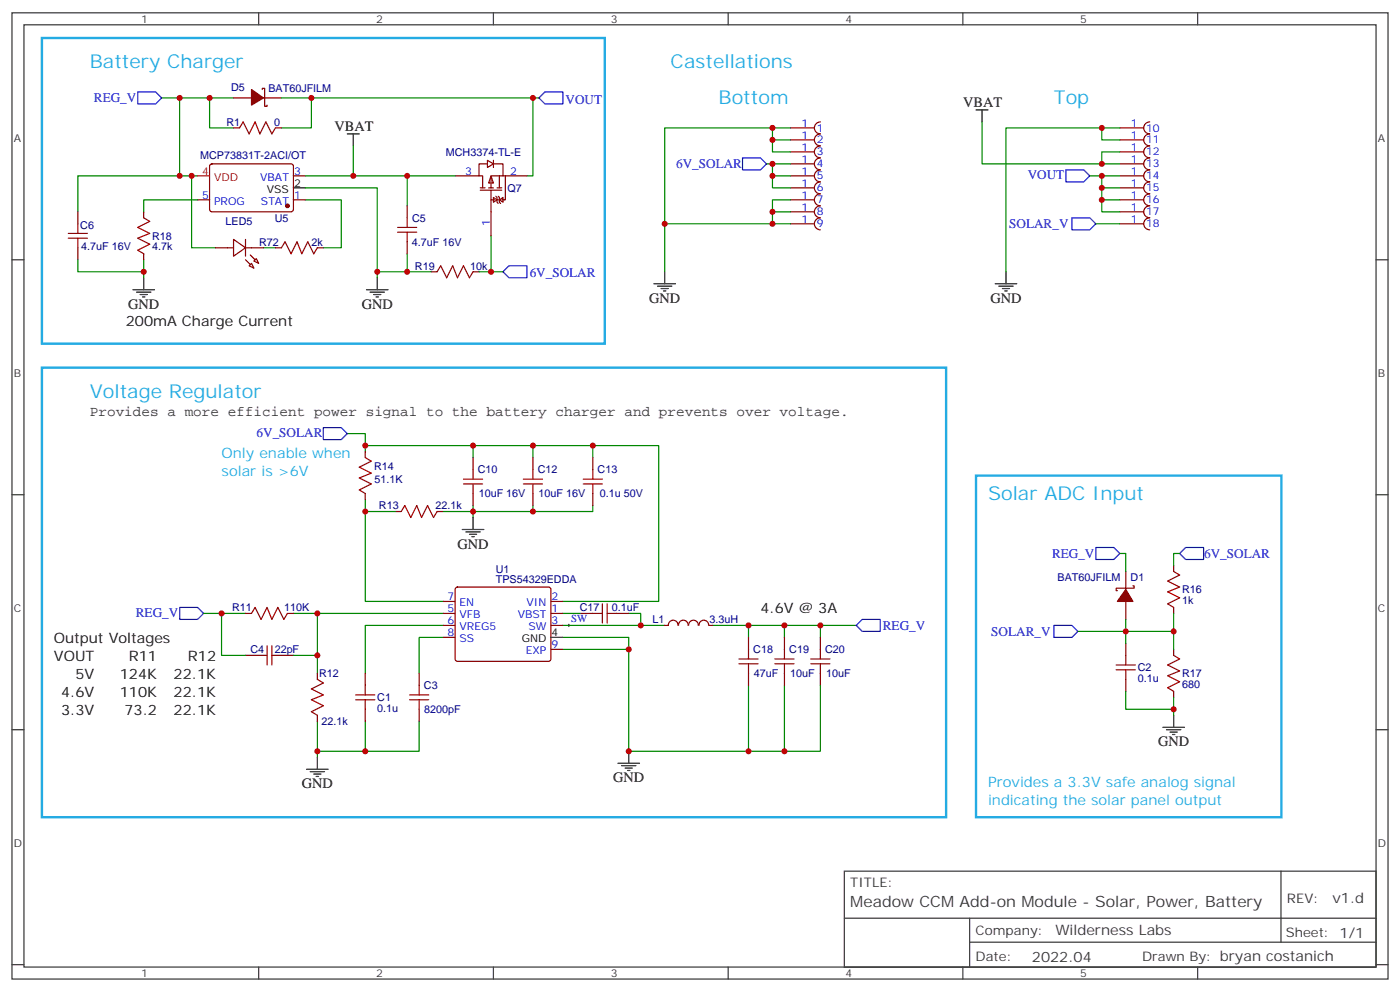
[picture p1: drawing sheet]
<svg xmlns="http://www.w3.org/2000/svg" width="412mm" height="292mm" viewBox="0 0 412 292" stroke-linecap="round" stroke-linejoin="round" font-family="sans-serif">
<g fill="none" stroke="#333" stroke-width=".35">
<path d="M3.5 3.8h405.4v284.3h-405.4zM7.1 7.3h398.2v277.3h-398.2zM76.2 3.8v3.5M145.3 3.8v3.5M214.5 3.8v3.5M283.6 3.8v3.5M352.8 3.8v3.5M3.5 76.4h3.6M405.3 76.4h3.6M3.5 145.6h3.6M405.3 145.6h3.6M3.5 214.7h3.6"/>
<path d="M405.3 214.7h3.6M248.7 256.4h156.6v28.2h-156.6zM377.3 256.4v20.9M248.7 270.2h156.5M285.6 277.3h119.6M285.6 270.2v14.1M3.5 283.9h3.6M76.2 284.6v3.5M145.3 284.6v3.5M214.5 284.6v3.5M283.6 284.6v3.5M352.8 284.6v3.5"/>
<path d="M405.3 283.9h3.6"/>
</g>
<path d="M40.6 27.1h5.3l1.7 1.7-1.7 1.8h-5.3zM158.7 28.8l1.8-1.7h5.3v3.5h-5.3zM314 50h5.3l1.7 1.8-1.7 1.7h-5.3zM148.2 80l1.7-1.8h5.3v3.5h-5.3zM315.7 64.1h5.3l1.8 1.8-1.8 1.7h-5.3zM95.2 125.8h5.3l1.8 1.8-1.8 1.8h-5.3zM52.9 178.8h5.3l1.8 1.7-1.8 1.8h-5.3zM322.8 161.1h5.3l1.7 1.8-1.7 1.7h-5.3zM349.2 161.1h5.3v3.5h-5.3l-1.7-1.7zM252.2 184l1.8-1.7h5.3v3.5h-5.3zM310.4 184h5.3l1.8 1.8-1.8 1.8h-5.3z" fill="none" stroke="#00f" stroke-width=".35"/>
<g fill="none" stroke="#008700" stroke-width=".35">
<path d="M47.6 28.8h21.2M52.9 28.8v23h5.3M61.7 28.8v8.8h7.1M82.9 28.8h75.8M91.7 28.8v8.8h-8.8M157 28.8v23h-1.8M52.9 51.8h-30v10.5M56.4 51.8v21.1h7.1M58.2 58.8h-15.9v3.5M90 58.8h10.5v14.1h-5.3M90 55.3h21.1v26.4M104.1 42.9v8.9h-14.1"/>
<path d="M119.9 51.8v8.8M22.9 76.4v3.6h19.4v1.7M42.3 76.4v3.6M77.6 72.9h3.5M119.9 74.7v5.3M144.6 69.4v10.6M102.3 127.6h5.3v5.3M107.6 131.1h31.7M139.3 131.1h54.7v45.9h-28.2M139.3 131.1v3.6M157 131.1v3.6M174.6 131.1v3.6"/>
<path d="M107.6 147v30h22.9M107.6 150.5h8.8M139.3 148.8v1.7h-8.8M157 148.8v1.7M174.6 148.8v1.7h-35.3v1.8M329.8 162.9h1.8v5.3M347.5 162.9h-1.8v3.5M60 180.5h12.3M65.3 180.5v12.4h7M86.4 192.9h7.1v5.3M86.4 180.5h44.1M93.5 180.5v12.4"/>
<path d="M130.5 187.6h-7v10.6M130.5 184h-22.9v14.2M165.8 187.6h19.4v33.5h56.5v-19.4M165.8 184h30M165.8 191.1h19.4M165.8 180.5h5.3M185.2 180.5h3.5v3.5M209.9 184h42.3M220.5 184v3.6M231.1 184v3.6M241.7 184v3.6M317.5 185.8h28.2"/>
<path d="M331.6 182.3v7M345.7 180.5v10.6M93.5 212.3v10.5M107.6 212.3v8.8M123.5 212.3v8.8h-30M220.5 201.7v19.4M231.1 201.7v19.4M331.6 203.4v5.3h14.1M345.7 205.2v5.3"/>
</g>
<g fill="none" stroke="#870000" stroke-width=".35">
<path d="M68.8 37.6h1.8M68.8 28.8h5.3M77.3 26.4v-.4h.7v5.3h.7v-.4M77.6 28.8h5.3M81.1 37.6h1.8M58.2 58.8h3.5M62 48.4l.4-.2 23.6 .1 .4 .6v13l-.7 .4h-23.5l-.5-.7v-12.7zM86.4 58.8h3.6M86.4 51.8h3.6M22.9 62.3v3.6M22.9 72.9v3.5M42.3 62.3v1.8"/>
<path d="M42.3 74.7v1.7M63.5 72.9h5.3M68.8 70.4l3.5 2.5-3.5 2.5zM72.3 72.9h5.3M72.3 70.4v5M73.4 78.2l.7-.7 .7 1.4zM74.8 76.8l.7-.7 .7 1.4zM81.1 72.9h1.8M93.5 72.9h1.7M119.9 60.6v3.5M119.9 71.2v3.5M107.6 132.9v1.8"/>
<path d="M139.3 134.7v3.5M157 134.7v3.5M107.6 145.2v1.8M116.4 150.5h1.8M128.8 150.5h1.7M139.3 145.2v3.6M157 145.2v3.6M130.5 177h3.6M134.3 173l.5-.2h26.8l.5 .2 .2 .5v20.4l-.3 .5-.4 .2h-26.8l-.5-.2-.2-.5v-20.4zM162.3 177h3.5M331.6 168.2v5.3M331.6 177v5.3"/>
<path d="M333.7 172.4h.4v.7h-5.3v.7h.3M345.7 166.4v1.8M345.7 178.8v1.7M72.3 192.9h3.5M72.3 180.5h1.8M82.9 192.9h3.5M84.7 180.5h1.7M93.5 198.2v1.7M123.5 198.2v3.5M130.5 184h3.6M130.5 180.5h3.6M130.5 187.6h3.6"/>
<path d="M162.3 184h3.5M162.3 180.5h3.5M162.3 191.1h3.5M171.1 180.5h3.5M181.7 180.5h3.5M195.8 184h1M196.9 184a1.41 1.41 0 0 1 1.4-1.5 1.41 1.41 0 0 1 1.4 1.5M199.9 184a1.41 1.41 0 0 1 1.4-1.5 1.41 1.41 0 0 1 1.4 1.5M202.9 184a1.41 1.41 0 0 1 1.4-1.5 1.41 1.41 0 0 1 1.4 1.5M205.9 184a1.41 1.41 0 0 1 1.4-1.5 1.41 1.41 0 0 1 1.4 1.5M208.8 184h1.1M220.5 187.6v3.5"/>
<path d="M220.5 198.2v3.5M231.1 187.6v3.5M231.1 198.2v3.5M241.7 187.6v3.5M241.7 198.2v3.5M331.6 189.3v3.6M331.6 199.9v3.5M345.7 191.1v1.8M93.5 210.5v1.8M123.5 208.7v3.6M345.7 203.4v1.8"/>
</g>
<g fill="#870000" stroke="#870000" stroke-width=".35">
<path d="M331.6 173.5l2.1 3.5h-4.6z"/>
<path d="M73.7 75l1.4 1.4z"/>
<path d="M72.3 76.4l1.4 1.5z"/>
<path d="M74.1 26.4l3.5 2.4-3.5 2.1z"/>
<circle cx="84.7" cy="60.6" r=".53"/>
</g>
<path d="M167.2 184h.7M167.6 183.7v.7" fill="none" stroke="#000" stroke-width=".29"/>
<g fill="none" stroke="#a10000" stroke-width=".35">
<path d="M70.6 37.6l1-1.7 1.8 3.5 1.7-3.5 1.5 3.5 1.7-3.5 1.8 3.5 1-1.8M20.1 70.1h5.7M20.1 68.7h5.7M22.9 65.9v2.8M22.9 70.1v2.8M42.3 64.1l1.8 1.1-3.5 1.7 3.5 1.8-3.5 1.4 3.5 1.8-3.5 1.7 1.7 1.1M82.9 72.9l1.1-1.7 1.7 3.5 1.8-3.5 1.4 3.5 1.8-3.5 1.7 3.5 1.1-1.8M117.1 66.9h5.7M117.1 68.3h5.7M119.9 64.1v2.8M119.9 68.3v2.9M107.6 134.7l1.8 1-3.6 1.8 3.6 1.7-3.6 1.5 3.6 1.7-3.6 1.8 1.8 1"/>
<path d="M139.3 138.2v2.8M157 138.2v2.8M118.2 150.5l1-1.7 1.8 3.5 1.8-3.5 1.4 3.5 1.7-3.5 1.8 3.5 1.1-1.8M136.5 142.4h5.7M136.5 141h5.7M139.3 142.4v2.8M154.2 142.4h5.6M154.2 141h5.6M157 142.4v2.8M177.4 177.7v5.6M178.9 177.7v5.6M345.7 168.2l1.8 1-3.5 1.8 3.5 1.8-3.5 1.4 3.5 1.7-3.5 1.8 1.7 1.1"/>
<path d="M74.1 180.5l1-1.7 1.8 3.5 1.8-3.5 1.4 3.5 1.7-3.5 1.8 3.5 1.1-1.8M75.8 192.9h2.9M78.7 190v5.7M80.1 192.9h2.8M80.1 190v5.7M93.5 199.9l1.7 1.1-3.5 1.7 3.5 1.8-3.5 1.4 3.5 1.8-3.5 1.7 1.8 1.1M174.6 180.5h2.8M178.9 180.5h2.8M217.7 195.3h5.6M217.7 193.9h5.6M220.5 191.1v2.8M220.5 195.3v2.9"/>
<path d="M228.2 195.3h5.7M228.2 193.9h5.7M231.1 191.1v2.8M231.1 195.3v2.9M238.8 195.3h5.7M238.8 193.9h5.7M241.7 191.1v2.8M241.7 195.3v2.9M328.8 197.1h5.6M328.8 195.7h5.6M331.6 192.9v2.8M331.6 197.1v2.8"/>
<path d="M345.7 192.9l1.8 1-3.5 1.8 3.5 1.7-3.5 1.5 3.5 1.7-3.5 1.8 1.7 1M120.6 205.9h5.7M120.6 204.5h5.7M123.5 201.7v2.8M123.5 205.9v2.8"/>
</g>
<path d="M12.3 11.2h165.9v89.9h-165.9zM12.3 108.2h266.4v132.3h-266.4zM287.5 139.9h90v100.6h-90z" fill="none" stroke="#24abe3" stroke-width=".71"/>
<g fill="none" stroke="#000" stroke-width=".35">
<path d="M102.3 39.4h3.5M104.1 39.4v3.5M287.5 32.3h3.5M289.3 32.3v3.6M86.4 55.3h3.6M39.2 85.3h6.3M40.2 86h4.2M41.3 86.7h2.1M42 87.4h.7M42.3 81.7v3.6M107.9 85.3h6.4M109 86h4.2"/>
<path d="M110.1 86.7h2.1M110.8 87.4h.7M111.1 81.7v3.6M136.2 155.8h6.3M137.2 156.5h4.3M138.3 157.2h2.1M139 157.9h.7M139.3 152.3v3.5M162.3 187.6h3.5M342.5 214h6.4M343.6 214.7h4.2M344.7 215.4h2.1"/>
<path d="M345.4 216.1h.7M345.7 210.5v3.5M90.3 226.4h6.4M91.4 227.1h4.2M92.4 227.8h2.1M93.1 228.5h.7M93.5 222.8v3.6M182 224.6h6.4M183.1 225.3h4.2M184.1 226h2.2M184.9 226.7h.7M185.2 221.1v3.5"/>
</g>
<path d="M58.2 51.8h3.5" fill="none" stroke="#f00" stroke-width=".35"/>
<g fill="#fff" stroke="#870000" stroke-width=".35">
<path d="M144.6 51.8l.7 2.1h-1.4z"/>
<path d="M143.6 47.2l1.7 1-1.7 1.1z"/>
<path d="M145.3 58.1l1.1 .7-1.1 .7z"/>
<path d="M147.1 58.8l1.1-.7v1.4z"/>
</g>
<g fill="none" stroke="#870000" stroke-width=".35">
<path d="M232.8 37.6h7.1M241.7 35.9a1.76 1.76 0 0 0-1.8 1.7 1.76 1.76 0 0 0 1.8 1.8M241.7 39.4a1.76 1.76 0 0 0-1.8 1.8 1.76 1.76 0 0 0 1.8 1.7M329.8 37.6h7.1M338.7 35.9a1.76 1.76 0 0 0-1.8 1.7 1.76 1.76 0 0 0 1.8 1.8 1.76 1.76 0 0 0-1.8 1.8 1.76 1.76 0 0 0 1.8 1.7 1.76 1.76 0 0 0-1.8 1.8 1.76 1.76 0 0 0 1.8 1.8 1.76 1.76 0 0 0-1.8 1.7 1.76 1.76 0 0 0 1.8 1.8 1.76 1.76 0 0 0-1.8 1.8 1.76 1.76 0 0 0 1.8 1.7 1.76 1.76 0 0 0-1.8 1.8 1.76 1.76 0 0 0 1.8 1.7 1.76 1.76 0 0 0-1.8 1.8 1.76 1.76 0 0 0 1.8 1.8 1.76 1.76 0 0 0-1.8 1.7 1.76 1.76 0 0 0 1.8 1.8 1.76 1.76 0 0 0-1.8 1.8 1.76 1.76 0 0 0 1.8 1.7M134.1 51.8h7M141.5 56h6.3M141.5 55.3h1.4M143.6 48.2h-2.5v3.6h1.1v3.5M143.9 55.3h1.4M144.6 56v13.4M144.6 58.8h1.1"/>
<path d="M145.3 48.2h2.9v3.6h-3.6v3.5M145.3 47.2v2.1M146 57.7l.4 .4v1.4l.4 .4M146.4 55.3h1.4M146.4 58.8h.7M146.8 57.7l.3 .4v1.4l.4 .4M147.1 51.8v3.5M148.2 58.8h.3M148.2 51.8h7M148.9 51.8v7h-1.1M232.8 55.3h7.1M232.8 58.8h7.1"/>
<path d="M232.8 51.8h7.1M232.8 48.2h7.1M232.8 41.2h7.1M232.8 44.7h7.1M241.7 53.5a1.76 1.76 0 0 0-1.8 1.8 1.76 1.76 0 0 0 1.8 1.7M241.7 50a1.76 1.76 0 0 0-1.8 1.7 1.76 1.76 0 0 0 1.8 1.8M241.7 46.5a1.76 1.76 0 0 0-1.8 1.7 1.76 1.76 0 0 0 1.8 1.8M241.7 42.9a1.76 1.76 0 0 0-1.8 1.8 1.76 1.76 0 0 0 1.8 1.8M241.7 57a1.76 1.76 0 0 0-1.8 1.8 1.76 1.76 0 0 0 1.8 1.8M329.8 55.3h7.1M329.8 58.8h7.1M329.8 51.8h7.1"/>
<path d="M329.8 48.2h7.1M329.8 41.2h7.1M329.8 44.7h7.1M127 80h1.8M139.3 80h1.8M232.8 65.9h7.1M232.8 62.3h7.1M241.7 60.6a1.76 1.76 0 0 0-1.8 1.7 1.76 1.76 0 0 0 1.8 1.8M241.7 64.1a1.76 1.76 0 0 0-1.8 1.8 1.76 1.76 0 0 0 1.8 1.7M329.8 65.9h7.1M329.8 62.3h7.1M174.6 134.7v3.5"/>
<path d="M174.6 145.2v3.6M107.6 198.2v3.5M107.6 208.7v3.6"/>
</g>
<path d="M128.8 80l1-1.8 1.8 3.5 1.7-3.5 1.5 3.5 1.7-3.5 1.8 3.5 1-1.7M174.6 138.2v2.8M171.8 142.4h5.6M171.8 141h5.6M174.6 142.4v2.8M104.8 205.9h5.6M104.8 204.5h5.6M107.6 201.7v2.8M107.6 205.9v2.8" fill="none" stroke="#a10000" stroke-width=".35"/>
<g fill="none" stroke="#008700" stroke-width=".35">
<path d="M227.5 37.6v7.1h5.3M232.8 37.6h-37v42.4M289.3 35.9v12.3h40.5M324.6 37.6v3.6h5.2M329.8 37.6h-33.5v42.4M104.1 51.8h30M225.8 48.2h7M227.5 48.2v7.1h5.3M227.5 51.8h5.3M227.5 41.2h5.3M232.8 58.8h-5.3v7.1M321 51.8h8.8"/>
<path d="M324.6 51.8v10.5h5.2M324.6 58.8h5.2M324.6 55.3h5.2M329.8 44.7h-5.2v3.5M111.1 80h15.9M141.1 80h7.1M195.8 65.9h37M227.5 62.3h5.3M322.8 65.9h7"/>
</g>
<path d="M218.7 46.5h5.3l1.8 1.7-1.8 1.8h-5.3z" fill="none" stroke="#00f" stroke-width=".35"/>
<path d="M195.8 80v3.5M296.3 80v3.5M192.6 83.5h6.4M193.7 84.2h4.2M194.7 84.9h2.1M195.4 85.6h.7M293.2 83.5h6.3M294.2 84.2h4.2M295.3 84.9h2.1M296 85.6h.7" fill="none" stroke="#000" stroke-width=".35"/>
<g fill="#c00">
<circle cx="107.6" cy="131.1" r=".88"/>
<circle cx="42.3" cy="80" r=".88"/>
<circle cx="56.4" cy="51.8" r=".88"/>
<circle cx="157" cy="28.8" r=".88"/>
<circle cx="93.5" cy="221.1" r=".88"/>
<circle cx="107.6" cy="221.1" r=".88"/>
<circle cx="61.7" cy="28.8" r=".88"/>
<circle cx="91.7" cy="28.8" r=".88"/>
<circle cx="111.1" cy="80" r=".88"/>
<circle cx="119.9" cy="51.8" r=".88"/>
<circle cx="119.9" cy="80" r=".88"/>
<circle cx="144.6" cy="80" r=".88"/>
<circle cx="65.3" cy="180.5" r=".88"/>
<circle cx="220.5" cy="184" r=".88"/>
<circle cx="231.1" cy="184" r=".88"/>
<circle cx="241.7" cy="184" r=".88"/>
<circle cx="220.5" cy="221.1" r=".88"/>
<circle cx="231.1" cy="221.1" r=".88"/>
<circle cx="185.2" cy="221.1" r=".88"/>
<circle cx="185.2" cy="191.1" r=".88"/>
<circle cx="188.7" cy="184" r=".88"/>
<circle cx="93.5" cy="192.9" r=".88"/>
<circle cx="93.5" cy="180.5" r=".88"/>
<circle cx="107.6" cy="150.5" r=".88"/>
<circle cx="157" cy="150.5" r=".88"/>
<circle cx="139.3" cy="150.5" r=".88"/>
<circle cx="174.6" cy="131.1" r=".88"/>
<circle cx="157" cy="131.1" r=".88"/>
<circle cx="139.3" cy="131.1" r=".88"/>
<circle cx="52.9" cy="51.8" r=".88"/>
<circle cx="52.9" cy="28.8" r=".88"/>
<circle cx="345.7" cy="185.8" r=".88"/>
<circle cx="331.6" cy="185.8" r=".88"/>
<circle cx="345.7" cy="208.7" r=".88"/>
<circle cx="104.1" cy="51.8" r=".88"/>
<circle cx="227.5" cy="48.2" r=".88"/>
<circle cx="227.5" cy="51.8" r=".88"/>
<circle cx="227.5" cy="37.6" r=".88"/>
<circle cx="227.5" cy="41.2" r=".88"/>
<circle cx="227.5" cy="62.3" r=".88"/>
<circle cx="324.6" cy="37.6" r=".88"/>
<circle cx="324.6" cy="48.2" r=".88"/>
<circle cx="324.6" cy="51.8" r=".88"/>
<circle cx="324.6" cy="58.8" r=".88"/>
<circle cx="324.6" cy="55.3" r=".88"/>
<circle cx="227.5" cy="65.9" r=".88"/>
<circle cx="195.8" cy="65.9" r=".88"/>
</g>
<g font-size="5.6" fill="#23abe3">
<text x="26.5" y="20">Battery Charger</text>
<text x="197.6" y="20">Castellations</text>
<text x="211.7" y="30.6">Bottom</text>
<text x="310.4" y="30.6">Top</text>
<text x="26.5" y="117">Voltage Regulator</text>
<text x="291" y="147">Solar ADC Input</text>
</g>
<text font-size="4.6" fill="#333" x="250.5" y="266.9">Meadow CCM Add-on Module - Solar, Power, Battery</text>
<g font-size="4.2">
<text x="283.7" y="31.4">VBAT</text>
<text x="98.5" y="38.4">VBAT</text>
<text x="191.2" y="89.1">GND</text>
<text x="291.7" y="89.1">GND</text>
<text x="37" y="95.8">200mA Charge Current</text>
<text x="37.7" y="90.9">GND</text>
<text x="106.5" y="90.9">GND</text>
<text x="134.8" y="161.5">GND</text>
<text x="224" y="180.5">4.6V @ 3A</text>
<text x="15.9" y="189.3">Output Voltages</text>
<text x="15.9" y="194.6">VOUT</text>
<text x="38" y="194.6">R11</text>
<text x="55.4" y="194.6">R12</text>
<text x="22.2" y="199.9">5V</text>
<text x="35.3" y="199.9">124K</text>
<text x="51.2" y="199.9">22.1K</text>
<text x="18" y="205.2">4.6V</text>
<text x="35.3" y="205.2">110K</text>
<text x="51.2" y="205.2">22.1K</text>
<text x="18" y="210.5">3.3V</text>
<text x="36.7" y="210.5">73.2</text>
<text x="51.2" y="210.5">22.1K</text>
<text x="341.1" y="219.7">GND</text>
<text x="88.9" y="232">GND</text>
<text x="180.6" y="230.3">GND</text>
</g>
<g font-size="4.2" fill="#333">
<text x="26.5" y="122.3">Provides a more efficient power signal to the battery charger and prevents over voltage.</text>
<text x="392.5" y="265.6">v1.d</text>
<text x="310.9" y="275.2">Wilderness Labs</text>
<text x="304" y="283">2022.04</text>
</g>
<g font-size="4.2" fill="#23abe3">
<text x="65.3" y="134.7">Only enable when</text>
<text x="65.3" y="139.9">solar is &gt;6V</text>
<text x="291" y="231.7">Provides a 3.3V safe analog signal</text>
<text x="291" y="237">indicating the solar panel output</text>
</g>
<g font-size="3.9" fill="#00f">
<text x="27.7" y="30.1">REG_V</text>
<text x="166.6" y="30.6">VOUT</text>
<text x="199.2" y="49.5">6V_SOLAR</text>
<text x="302.7" y="52.6">VOUT</text>
<text x="297.3" y="67.1">SOLAR_V</text>
<text x="156" y="81.6">6V_SOLAR</text>
<text x="75.6" y="128.6">6V_SOLAR</text>
<text x="309.9" y="164.1">REG_V</text>
<text x="354.7" y="164.2">6V_SOLAR</text>
<text x="40" y="181.7">REG_V</text>
<text x="260.1" y="185.3">REG_V</text>
<text x="292" y="187.1">SOLAR_V</text>
</g>
<g font-size="3.9" fill="#333">
<text x="250.5" y="260.9">TITLE:</text>
<text x="379.1" y="265.6">REV:</text>
<text x="287.4" y="275.1">Company:</text>
<text x="378.7" y="275.8">Sheet: 1/1</text>
<text x="287.4" y="282.8">Date:</text>
<text x="336.4" y="282.9">Drawn By: bryan costanich</text>
</g>
<g font-size="3.2" fill="#333">
<text x="41.6" y="6.8">1</text>
<text x="110.8" y="6.8">2</text>
<text x="179.9" y="6.8">3</text>
<text x="249.1" y="6.8">4</text>
<text x="318.2" y="6.8">5</text>
<text x="4.1" y="41.9">A</text>
<text x="405.9" y="41.9">A</text>
<text x="4.1" y="111">B</text>
<text x="405.9" y="111">B</text>
<text x="4.1" y="180.2">C</text>
<text x="405.9" y="180.2">C</text>
<text x="4.1" y="249.3">D</text>
<text x="405.9" y="249.3">D</text>
<text x="41.6" y="287.6">1</text>
<text x="110.8" y="287.6">2</text>
<text x="179.9" y="287.6">3</text>
<text x="249.1" y="287.6">4</text>
<text x="318.2" y="287.6">5</text>
</g>
<g font-size="3.2" fill="#000080">
<text x="68.1" y="26.8">D5</text>
<text x="79.1" y="27.1">BAT60JFILM</text>
<text x="66.7" y="37">R1</text>
<text x="80.8" y="37">0</text>
<text x="59" y="46.9">MCP73831T-2ACI/OT</text>
<text x="131.3" y="45.8">MCH3374-TL-E</text>
<text x="149.5" y="56.4">Q7</text>
<text x="81" y="65.2">U5</text>
<text x="121.4" y="65.2">C5</text>
<text x="23.6" y="67.3">C6</text>
<text x="44.8" y="70.5">R18</text>
<text x="66.4" y="66.2">LED5</text>
<text x="23.9" y="73.7">4.7uF 16V</text>
<text x="44.8" y="73.7">4.7k</text>
<text x="76.4" y="72.3">R72</text>
<text x="91.7" y="72.3">2k</text>
<text x="121.3" y="72.3">4.7uF 16V</text>
<text x="122.2" y="79.3">R19</text>
<text x="138.5" y="79.3">10k</text>
<text x="110.2" y="138.3">R14</text>
<text x="110.3" y="142.2">51.1K</text>
<text x="140.8" y="139.3">C10</text>
<text x="158.4" y="139.3">C12</text>
<text x="176" y="139.3">C13</text>
<text x="111.6" y="149.9">R13</text>
<text x="128.3" y="149.9">22.1k</text>
<text x="141" y="146.4">10uF 16V</text>
<text x="158.7" y="146.4">10uF 16V</text>
<text x="176.7" y="146.4">0.1u 50V</text>
<text x="146.1" y="171.7">TPS54329EDDA</text>
<text x="146.1" y="168.5">U1</text>
<text x="311.5" y="171.1">BAT60JFILM</text>
<text x="333" y="171">D1</text>
<text x="68.4" y="179.9">R11</text>
<text x="83.8" y="179.9">110K</text>
<text x="170.8" y="179.9">C17</text>
<text x="180.2" y="179.9">0.1uF</text>
<text x="348.2" y="177.8">1k</text>
<text x="348.2" y="174.6">R16</text>
<text x="192.2" y="183.4">L1</text>
<text x="209" y="183.4">3.3uH</text>
<text x="73.7" y="192.2">C4</text>
<text x="80.9" y="192.2">22pF</text>
<text x="221.9" y="192.2">C18</text>
<text x="232.5" y="192.2">C19</text>
<text x="243.1" y="192.2">C20</text>
<text x="335.1" y="197.5">C2</text>
<text x="94" y="199.3">R12</text>
<text x="124.9" y="202.8">C3</text>
<text x="222" y="199.3">47uF</text>
<text x="232.7" y="199.3">10uF</text>
<text x="243.3" y="199.3">10uF</text>
<text x="335.1" y="200.7">0.1u</text>
<text x="348.2" y="202.5">680</text>
<text x="348.2" y="199.3">R17</text>
<text x="111.1" y="209.5">0.1u</text>
<text x="111.1" y="206.4">C1</text>
<text x="124.9" y="209.9">8200pF</text>
<text x="94.8" y="213.4">22.1k</text>
</g>
<g font-size="3.2" fill="#00f">
<text x="236.1" y="37.3">1</text>
<text x="236.1" y="40.8">1</text>
<text x="240.6" y="38.7">1</text>
<text x="333.1" y="37.3">1</text>
<text x="333.1" y="40.8">1</text>
<text x="337.6" y="38.7">10</text>
<text x="236.1" y="47.9">1</text>
<text x="236.1" y="44.3">1</text>
<text x="240.6" y="42.2">2</text>
<text x="240.6" y="45.8">3</text>
<text x="333.1" y="44.3">1</text>
<text x="333.1" y="47.9">1</text>
<text x="337.6" y="45.8">12</text>
<text x="337.6" y="42.2">11</text>
<text x="76.7" y="53.2">VBAT</text>
<text x="86.6" y="51.4">3</text>
<text x="137" y="51.4">3</text>
<text x="150.3" y="51.4">2</text>
<text x="236.1" y="51.4">1</text>
<text x="240.6" y="52.8">5</text>
<text x="240.6" y="49.3">4</text>
<text x="333.1" y="51.4">1</text>
<text x="337.6" y="52.8">14</text>
<text x="337.6" y="49.3">13</text>
<text x="59.5" y="58.5">5</text>
<text x="86.6" y="58.5">1</text>
<text x="236.1" y="54.9">1</text>
<text x="236.1" y="58.5">1</text>
<text x="240.6" y="56.3">6</text>
<text x="240.6" y="59.9">7</text>
<text x="333.1" y="54.9">1</text>
<text x="333.1" y="58.5">1</text>
<text x="337.6" y="56.3">15</text>
<text x="337.6" y="59.9">16</text>
<text x="63" y="60.2">PROG</text>
<text x="76.9" y="60.2">STAT</text>
<text x="236.1" y="62">1</text>
<text x="236.1" y="65.5">1</text>
<text x="240.6" y="63.4">8</text>
<text x="333.1" y="65.5">1</text>
<text x="333.1" y="62">1</text>
<text x="337.6" y="63.4">17</text>
<text x="144.3" y="66.5" transform="rotate(-90 144.3 66.5)">1</text>
<text x="240.6" y="66.9">9</text>
<text x="337.6" y="66.9">18</text>
<text x="131.9" y="176.6">7</text>
<text x="135.4" y="178.4">EN</text>
<text x="155.1" y="178.4">VIN</text>
<text x="162.5" y="176.6">2</text>
<text x="131.9" y="180.2">5</text>
<text x="131.9" y="183.7">6</text>
<text x="135.4" y="181.9">VFB</text>
<text x="135.4" y="185.5">VREG5</text>
<text x="152.5" y="181.9">VBST</text>
<text x="155.7" y="185.5">SW</text>
<text x="162.5" y="180.2">1</text>
<text x="162.5" y="183.7">3</text>
<text x="168.3" y="183.2">SW</text>
<text x="131.9" y="187.2">8</text>
<text x="135.4" y="189">SS</text>
<text x="162.5" y="190.7">9</text>
<text x="154.9" y="192.5">EXP</text>
</g>
<g font-size="3.2" fill="#f00">
<text x="59.5" y="51.4">4</text>
<text x="63" y="53.2">VDD</text>
</g>
<g font-size="3.2">
<text x="78.6" y="56.7">VSS</text>
<text x="86.6" y="54.9">2</text>
<text x="153.7" y="189">GND</text>
<text x="162.5" y="187.2">4</text>
</g>
</svg>
